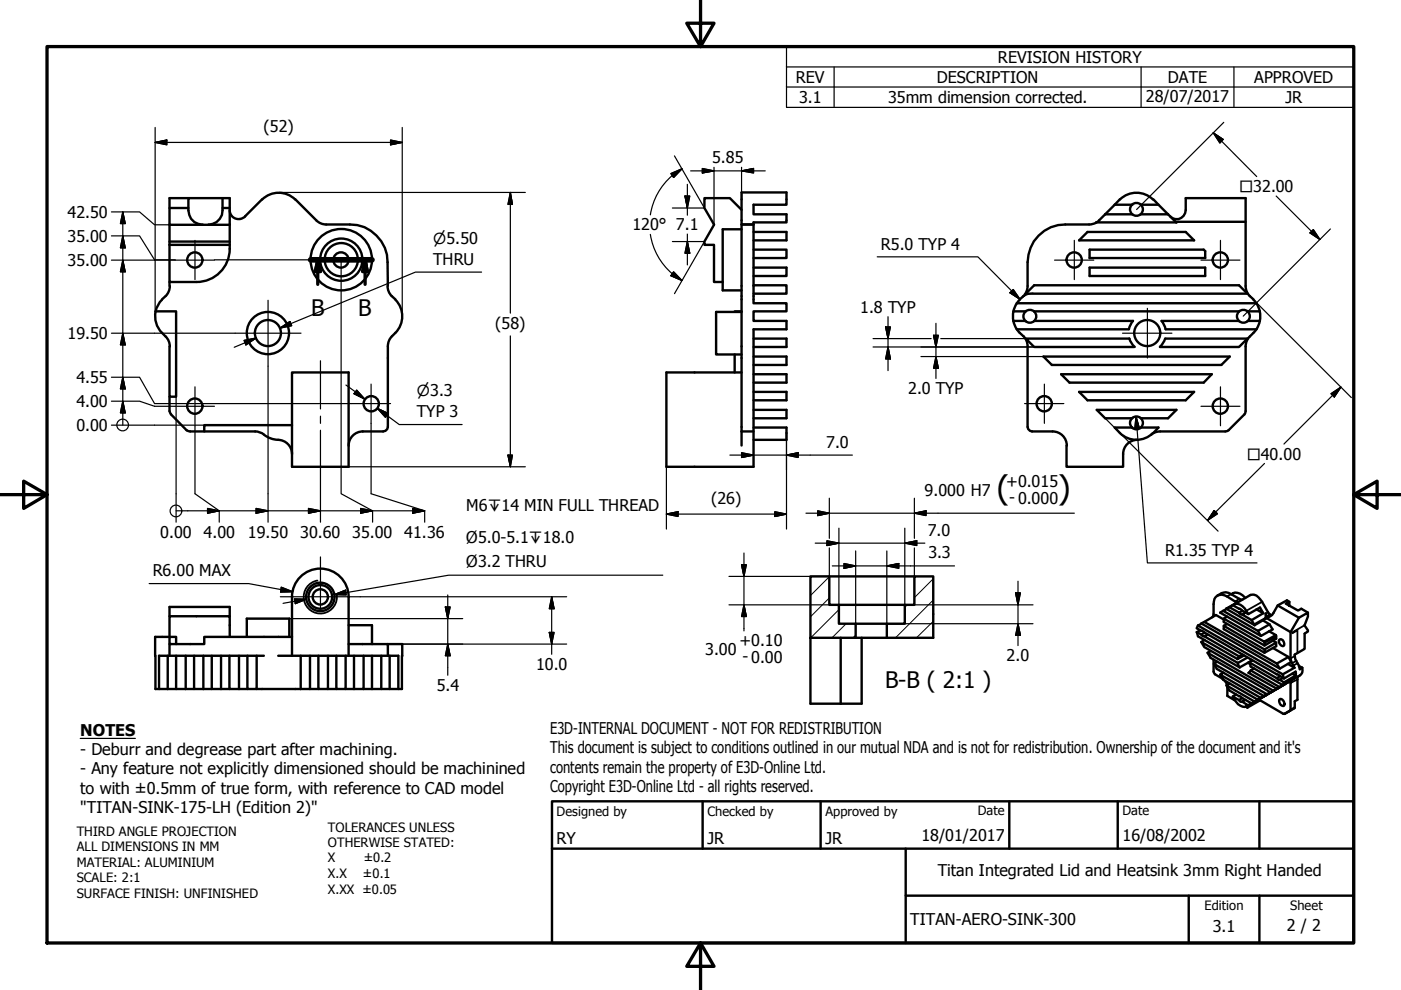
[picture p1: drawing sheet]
<svg xmlns="http://www.w3.org/2000/svg" width="297mm" height="210mm" viewBox="0 0 297 210" stroke-linecap="round" stroke-linejoin="round" font-family="sans-serif">
<!-- layer: Visible (ISO) -->
<g fill="none" stroke="#000" stroke-width=".51">
<path d="M35.9 47.7v4.2M35.9 59.8v.8M35.9 44.1h4M35.9 51.2h12.8M35.9 51.9h12.8M39.9 42h-4v5.7h7.1M43 47.7h5.7M47.2 42h1.5v9.2a7.4 7.4 0 0 1-5 8.3l-2 .3h-5.8v-7.9M47.2 42v2.1a3.1 3.1 0 0 1-3 3.6M47.2 42h-7.3a7.2 7.2 0 0 0 .6 4.4l.7 .7 .8 .4 1 .2M47.2 44.1h1.5M48.7 44.6a1.91 1.91 0 0 0 1.2 1.7 1.91 1.91 0 0 0 2.1-.4"/>
<path d="M55.6 42.3l-3.7 3.6M55.6 42.3a5 5 0 0 1 7 0M62.6 42.3l4.5 4.4 .7 .6 1.4 .3h5a8 8 0 0 1 8 8v5M157.2 44.5l-2.5-2.5h-5.3v2.1l2 3.5-2 3.6v.7h2v7.9h1.8M157.2 48.6h-4v13h4M159.8 56.7h7v1.8h-7M159.8 52.9h7v1.8h-7M159.8 49.2h7v1.8h-7M228.8 51l1.8-1.8h20.8l1.8 1.8zM230.9 47.6h-5a8 8 0 0 0-8 8v5.1l-.2 .9a3.8 3.8 0 0 1-1.5 1.9M231 52.9h24.2l.3 .3v1.5h-24.5zM231 56.7h24.5v1.8h-24.5z"/>
<path d="M232.4 47.2h17M232.4 47.2l-1.5 .4M234.3 45.4h5.8M236.3 43.4l-3.9 3.8M236.3 43.4h3.8M237.4 42.3l-1.1 1.1M237.4 42.3a5 5 0 0 1 7.1 0M241.9 43.4h3.7l2 2M241.9 45.4h5.7M244.5 42.3l1.1 1.1M247.6 45.4l1.8 1.8M248.1 45.9a1.91 1.91 0 0 0 2.1 .5 1.91 1.91 0 0 0 1.2-1.9v-2.5h12.7v18.6l.1 1a3.8 3.8 0 0 0 1.5 1.9"/>
<path d="M249.2 47h14.9M33 66h4.3v18.1h-1.4v-10.7M34.4 63.5a5.1 5.1 0 0 0 .7 7.8M35.1 62.8l-.7 .7M35.1 71.3l.8 1.2 .1 1M36 60.6l-.3 1.4-.6 .8M61.9 79h12v20h-12zM82.2 60.7l.1 .9a3.8 3.8 0 0 0 1.5 1.9M82.2 73.4v17.1l-.1 .5-.4 .3-.5 .2h-4.3a3 3 0 0 0-3 3M83.8 63.5a5.1 5.1 0 0 1-.7 7.8l-.7 1.2-.2 .9M155.8 75.2v3.8M157.2 79h-15.9v20h18.5v-29.2h7v-1.8h-7v-2h7v-1.7h-7v-17.1h7v-1.8h-7v-2h7v-2.6h-9.6v6.8h2.6h-2.6v46.9"/>
<path d="M157.2 66h-1.4v.1M157.2 66.1h-5.4v9.1h5.4M159.8 60.5h7v1.8h-7M159.8 71.8h7v1.8h-7M159.8 75.6h7v1.8h-7M159.8 79.3h7v1.8h-7M214.9 68.1l.7 1.7M214.9 68h2.5M214.9 66h2.5M215.6 69.8h23.7M215.6 64.3h50.8M215.6 69.8l.6 .8a3.4 3.4 0 0 1 1.7 2.8"/>
<path d="M215.6 64.3a5 5 0 0 0-.7 3.8M216.2 63.5l-.6 .8M217.4 68.1a1.37 1.37 0 0 1 0-2 1.37 1.37 0 0 1 1.9 0 1.37 1.37 0 0 1 0 2M217.4 68.1a1.37 1.37 0 0 0 1.9 0M217.9 73.4v17.1l.1 .5 .4 .3 .4 .2h4.3a3 3 0 0 1 3.1 3M219.3 68h20.9l-.4 .7-.4 1.1M219.3 66h43.4M219.3 60.5h43.4l1.8 1.8h-47zM221.2 75.6h39.5l-1.7 1.8h-36zM225 79.3h31.9l-1.7 1.8h-28.4zM239.4 71.8l.4 .7 .7 1M239.5 71.8h-22l1.8 1.8h21.2"/>
<path d="M245.9 73.5l.6-.6 .5-1.1h17.5l-1.8 1.8h-16.8M246.3 68l.6 1 .2 .8M246.3 68h16.4M247.1 69.8h19.3M262.7 68.1a1.37 1.37 0 0 1-.1-2 1.37 1.37 0 0 1 2 0 1.37 1.37 0 0 1-.1 2M262.7 68.1a1.37 1.37 0 0 0 1.8 0M264.5 68h2.6M264.5 66h2.6M265.7 63.5a5 5 0 0 1 1.4 4.6M267.1 68.1a6.6 6.6 0 0 1-2.4 3.6l-.5 .8-.1 .9v13.8l-.3 .7-3.6 3.5-14.2 .1M35.9 84.1v3.1l.2 .3 3.5 3.7 .3 .2 14.2 .1M54.1 91.5l1.2 .2 .7 .4"/>
<path d="M56 92.2l1.4 .8 1.6 .3M59 93.3a3 3 0 0 1 2.9 3M61.9 90.1h-18.6v1.4M157.2 91.5h2.6M159.8 86.9h7v1.8h-7M159.8 90.6h7v2.7h-7M159.8 83.1h7v1.8h-7M228.8 83.1h24.4l-1.8 1.8h-20.8zM240.1 90.6h-3.8a5.3 5.3 0 0 0 6.7 2.2l1.5-1M240.1 88.7h-5.8l-1.8-1.8h16.9l-1.8 1.8h-5.7M241.1 93.3a3 3 0 0 0-3 2.9v2.8h-12v-4.5M241.9 90.6h3.7l-1.1 1.2"/>
<path d="M246 91.5l-.8 .1-1.1 .5M35.6 139v7.1M35.9 130.7v-2h12.8v2M35.9 136.6v2.4M37.3 139v7.1M39.4 139v7.1M41.1 139v7.1h2M43.1 139v7.1M44.9 139v7.1h2M46.9 139v7.1M48.6 139v7.1h2.1M48.7 135v-4.3h-12.8v4.3h-3l.1 11.1h2.6"/>
<path d="M50.7 139v7.1M52.3 135v-3.8h9v3.8M52.5 139v7.1h1.9v-7.1M55.9 139h-22.2v7.1M59 139h25.5v7.1M61.9 135h-18.6v1.6h-7.4v-1.6h1.4v1.6M61.9 126.6a6 6 0 0 1 6-6 6 6 0 0 1 6 6M61.9 126.5v12.5M63.8 139v7.1M65.7 139v7.1h-1.9M67.5 139v7.1h2v-7.1M71.3 139v7.1h2v-7.1"/>
<path d="M73.9 136.6h8.3v2.4M73.9 126.5v12.5M73.9 132.6h5v4M75.1 139v7.1M77.1 139v7.1h-2M78.9 139v7.1M80.8 139v7.1M82.2 136.6h3.1l-.1 9.5h-6.3M82.6 139v7.1M171.8 135.2h9.6v-3h-3.5v-4h-2.1v-6h-4v27h10.9v-14M175.8 122.2h18.1M177.9 128.2h13.9"/>
<path d="M178.2 135.2v14M181.4 135.2h16.5v-13h-4v6h-2.1v4h-3.8v3M181.4 132.2h6.6M255.3 134.9h-.2l-1.4-.9 .3 .9 8.4 4.8M255.4 135.7l-.7 .4M256 134.5l-.7 .4 7.4 4.3M257.3 139.9l.1 2.7 .2 .4 1.5 .9M262.7 139.2l-.3 .5M263.5 138.8l-.8 .4M263.8 139l-1.4 .7M264.5 139.4l-2.1 1.2M265.1 139.7l.2 .4-2.5 1.4"/>
<path d="M269.2 130.3l.5 .1M35.6 146.1h3.8M39.4 146.1h1.7M43.1 146.1h1.8M46.9 146.1h1.7M50.7 146.1h1.8M54.4 146.1h9.4M65.7 146.1h1.8M69.5 146.1h1.8M73.3 146.1h1.8M77.1 146.1h1.8M259.7 144.3l.5 1"/>
<path d="M260.2 145.7v1.8l1.6 1M262.4 140.6l.4 .9M262.4 140.6l-7.7-4.5 .6 1.1 7.5 4.3M264.5 149.6v.4l-.3-.2M264.6 140.5l.4 .3M264.7 142.7l6 3.3 .6-.3M264.9 140.4l.3 .9 6.8 4M264.9 140.4l5.8 3.4 .7-.4M264.9 142.6l-.2 .1M265.2 142.1l-.5 .6M265.2 142.1l6.1 3.6 2.4-1.5-3 1.8M265.6 140.1l-.7 .3"/>
<path d="M265.9 141.7l-.7 .4M267.1 148.1l-.4 .3M268.4 147.4l-.6 .3M269.7 146.6l-.5 .3M270.7 143.8l.4 .4 .2-.1 .9 .6-.2 .6M271.1 145.8l-.6 .3M271.3 148.2a.89 .89 0 0 1 .9 .5 .89 .89 0 0 1-.1 1 1.03 1.03 0 0 1-.8-1.5zM272 145.3l2.4-1.5a1.28 1.28 0 0 0-.8 1v5.8l-1.2 .8h-.3l-4.9-2.9-.6-.1M272.4 145l-.6 .4"/>
<circle cx="41.3" cy="55.1" r="1.62"/>
<circle cx="72.3" cy="55.1" r="1.62"/>
<circle cx="72.4" cy="55.1" r="6.5"/>
<circle cx="72.4" cy="55.1" r="4.5"/>
<circle cx="72.4" cy="55.1" r="3.5"/>
<circle cx="227.7" cy="55.1" r="1.62"/>
<circle cx="241" cy="44.4" r="1.37"/>
<circle cx="258.7" cy="55.1" r="1.62"/>
<circle cx="56.8" cy="70.6" r="4.5"/>
<circle cx="56.8" cy="70.6" r="2.76"/>
<circle cx="243.2" cy="70.6" r="2.76"/>
<circle cx="41.3" cy="86.1" r="1.62"/>
<circle cx="78.7" cy="85.6" r="1.62"/>
<circle cx="221.4" cy="85.6" r="1.62"/>
<circle cx="241" cy="89.7" r="1.37"/>
<circle cx="258.7" cy="86.1" r="1.62"/>
<circle cx="67.9" cy="126.6" r="2.51"/>
<circle cx="67.9" cy="126.6" r="1.62"/>
<circle cx="67.9" cy="126.6" r="3"/>
</g>
<g fill="#000">
<circle cx="259.1" cy="143.9" r=".25"/>
<circle cx="260.2" cy="145.7" r=".25"/>
</g>
<!-- layer: Visible Narrow (ISO) -->
<g fill="none" stroke="#000" stroke-width=".38">
<path d="M67.3 123.1a3.5 3.5 0 0 0-2.9 4.1 3.5 3.5 0 0 0 4.1 2.8 3.5 3.5 0 0 0 2.9-4.1M261 126l-.8 .5M262.8 127l-.9 .5M267.6 127.6l-3.4 1.9M268.4 131l-2.5 1.4M268.9 129.8l-.5 .3M269.2 130.3l-.7 .4M274.5 139.1l-.9 .5M276.6 132.6l-2.6 1.5v.2l1.1-.7v4.9M266.7 148.4l-2.5 1.4M273.2 150.8l-.8 .6M274.4 150.1l-.8 .6"/>
<path d="M274.5 150l-.9 .5M274.8 140.1l-.9 .5M275.1 140.6l-.9 .5M275.1 144.1l-1.5 .7M275.3 143.4l-1.4 .8M275.7 143.2l-1.5 .8"/>
</g>
<g fill="none" stroke="#000" stroke-width=".51">
<path d="M254 132.6l-.3 .6 1 .6 .2-.1 17.3 10.2 2.5-1.5v.8M254 132.6l18 10.4 2.4-1.4M254.4 133.6l-.7 .4M254.8 132.2l-.8 .4M255.3 131.9l15.4 8.8 2.5-1.4M255.4 134.1l-.7 .4M256 138.4l.7 1.1 12.7 7.3 2.4-1.4M256.7 138l-.7 .4 14 8.1 2.5-1.5M258.1 126.3a2.38 2.38 0 0 1 2.9-.3l2.1 1.2 .4-.1M259.3 129.5l-.6 .4 8.6 4.9 2.5-1.4-.6-1-1.4-.9M259.5 131.4l-1.7-1-3.1 1.8 16.6 9.6 2.4-1.4-.5-1.1-3.3-1.9M259.5 131.2l8.5 4.9 2.5-1.4"/>
<path d="M259.5 132.7l8.6 5M260 129.1l2.4-1.4-.5-.2a4 4 0 0 0-3.3-1.4 1.64 1.64 0 0 0-1.3 2v2.1l-.3 .6M260 129.1l6 3.5M260 129.1l-.7 .4 7.4 4.3 2.5-1.4M260.2 132.3l-.7 .4v.7l8.6 5M260.2 130.7l-.7 .5v.7l8.6 5M260.7 128.7l-.7 .4M261 126a2.12 2.12 0 0 1 3 .8M261.4 128.3l3.3 1.9 2.4-1.4 .7 1.2-1.4-.8M261.4 128.3l-.7 .4 2 1.2M261.7 128.1l3.4-2a1.72 1.72 0 0 1 2.1 1l2 3.2M261.7 128.1a2.18 2.18 0 0 1 2.5 1.4l.5 .7"/>
<path d="M261.7 128.1l-.3 .2M262.7 129.9l.4 .4h.2M263.4 129.5l-.7 .4M264 129.9l-.7 .4 2.1 1.2 2.4-1.5M265.4 131.5l.6 1.1M266.7 133.8l.6 1M268 136.1l.1 .1M268.4 131l5.2 3M269 133.8l1.5 .9 .1 .7-2.5 1.5v-.7l2.5-1.4M269.9 135.9l.7 .3v.8l-2.5 1.4v-.7l2.5-1.5M270.9 128.4l4.5 2.6M271.2 135.7l.2-.2a.96 .96 0 0 1 .8 1.4 .96 .96 0 0 1-1-1.2z"/>
<path d="M273.4 127.6l-.5-.3-2 1.1a3.6 3.6 0 0 1-1.8 2.4 .6 .6 0 0 1-.7-.7v.9l.1 .1-2.5 1.5M273.4 128.4v-.8l-.8 .4 2.6 1.4 .7-.3 1.4 .8M257.4 140.8l.6 1 10 5.8 2.5-1.5M258.1 140.3l-.7 .5 11.3 6.4 2.4-1.4M258.7 143l.6 1.1 7.4 4.3 2.5-1.5M259.4 142.6l-.7 .4 8.6 5 2.5-1.4M260 145.3l.7 1.1 4.7 2.7 2.4-1.4M260.7 144.9l-.7 .4 6 3.5 2.5-1.4M261.4 147.7a4 4 0 0 0 2.1 2.1h.7M262.1 147.2l-.7 .5 1.3 .7M262.7 148.4l.4 .4h.2M263.4 148l-.7 .4"/>
<path d="M264.7 149.6l-.5 .2M266 148.8l-.6 .3M267.1 148.1l-2.4 1.5-1.4-.8 .7-.4M267.1 148.5l-2.6 1.5M267.3 148l-3.1 1.8M268.7 147.2l-.7 .4M270 146.5l-.6 .3M270.7 140.7l.6 1.1M272 143l.2 .9M272 143.7l-.7 .4M273 140.8l1.4 .8M274 142.8l.7 .4"/>
<path d="M274.4 141.6l-.8-2v-5.6l1.8-3 1.9-1.1v.8l-.7 1.9 .7 1v.3l-.7 .4v3.3l-2.1 1.2 .1 1 .7 1.2 .3 .9 .5-.3M274.7 143.2l-2.5 1.5M275.4 141.2l.7 .4M276.1 141.6a1.55 1.55 0 0 1-.9 1.9l-.1 .2v4.7l-.6 .3v1.4l-2.1 1.3"/>
</g>
<!-- layer: Section Line (ISO) -->
<path d="M65.8 55.1h13.1M67.4 55.1l.5 2.5h-1zM67.4 55.1v5.2M77.4 55.1l.5 2.5h-1zM77.4 55.1v5.2" fill="none" stroke="#000" stroke-width=".7"/>
<path d="M65.8 55.1h13.1" fill="none" stroke="#000" stroke-width="1.2"/>
<path d="M67.4 55.1l.5 2.5zM67.4 55.1l.5 2.5h-1zM77.4 55.1l.5 2.5zM77.4 55.1l.5 2.5h-1z" fill="#000" stroke="#000" stroke-width=".7"/>
<!-- layer: Title (ISO) -->
<path d="M117 169.9h170v30h-170zM117 179.9h170M149 169.9v10M174 169.9v10M192 179.9v20M214 169.9v10M237 169.9v10M267 169.9v10M192 189.9h95M252 189.9v10M267 189.9v10" fill="none" stroke="#000" stroke-width=".51"/>
<!-- layer: Border (ISO) -->
<path d="M148.5 -.1v10l-2.9-5h5.8l-2.9 5M10 9.9h277v190h-277zM0 104.9h10l-5-2.9v5.8l5-2.9M287 104.9l5 2.9v-5.8l-5 2.9h10M148.5 199.9l2.9 5h-5.8l2.9-5v10" fill="none" stroke="#000" stroke-width=".7"/>
<!-- layer: Hatch (ISO) -->
<path d="M175.8 126.8l-4 4M175.8 122.3l-4 4M177.9 129.3l-6 5.9M179.4 132.2l-3 3M181.4 134.7l-.6 .5M188.3 132.2l-.3 .4M192.3 128.2l-.5 .5M193.9 122.2h.1M197.9 131.7l-3.6 3.5M197.9 127.2l-8 8M197.9 122.7l-4 4" fill="none" stroke="#000" stroke-width=".21"/>
<!-- layer: Symbol (ISO) -->
<path d="M166.8 14.2v-4.3h120.2v4.3M166.8 18.5h120.2M176.8 14.2v8.6M241.9 14.2v8.6M261.6 14.2v8.6M287 14.2h-120.2v4.3M287 14.2v8.6h-120.2v-4.3M17 156.6h11.7" fill="none" stroke="#000" stroke-width=".25"/>
<!-- layer: Centerline (ISO) -->
<path d="M67.9 76.5v10.2M67.9 88.2v1.6M67.9 91.2v10.3" fill="none" stroke="#000" stroke-width=".25"/>
<!-- layer: Center Mark (ISO) -->
<g fill="none" stroke="#000" stroke-width=".25">
<path d="M37.1 55.2h8.4M41.3 51v8.3M223.6 55.2h8.3M227.8 51v8.3M254.6 55.2h8.3M258.8 51v8.3M49.8 70.6h14M56.8 63.7v13.9M238 70.6h10.5M243.3 65.4v10.5M37.1 86.1h8.4M41.3 82v8.3"/>
<path d="M74.5 85.6h8.3M78.7 81.4v8.4M217.2 85.6h8.4M221.4 81.4v8.4M254.6 86.1h8.3M258.8 82v8.3M67.9 118.1v11M59.4 126.5h17"/>
</g>
<!-- layer: Dimension (ISO) -->
<g fill="none" stroke="#000" stroke-width=".25">
<path d="M32.9 30.2l2.5-.5v1zM32.9 30.2h52.4M32.9 27v40M82.8 29.7l2.5 .5-2.5 .5zM85.3 27v40M142.2 36.8l2.4-1-1.8 1.8zM142.5 37.2a13.7 13.7 0 0 0-4.6 8.4M143 33.1l6.4 11h-6.8M144.6 35.8l-2.1 1.4M145.7 39.1v6.5M146.4 36.2h15.8M148.9 35.7l2.5 .5-2.5 .5z"/>
<path d="M151.4 35.5v12.2M157.2 36.2l2.6-.5v1zM157.2 35.5v6.8M257.2 28.2l2.1 1.4-.7 .7zM257.2 28.2l9.2 9.2M259.5 25.9l-18.5 18.5M23.6 55.2h13.5M23.6 50h6l3.2 5.1h4.3M23.6 44.9h6l3.2 2.8h3.1M26 55.2l.5 2.4h-1zM26 50l.5 2.5h-1zM26 44.9l.5 2.5h-1z"/>
<path d="M26 44.9v45.2M45.5 55.1h26.9M59.1 40.8h52.3M72.3 55.2v49.5l6.7 3.6v2.4M102.1 57.7h-14l-28.7 11.9 2.3-1M108.2 40.8l.4 2.5h-.9zM108.2 40.8v25.6M137.9 49.7a13.7 13.7 0 0 0 4.6 8.3M142.5 58l2.1 1.5M142.6 51.2h6.8l-6.4 11.1M142.8 57.6l1.8 1.9-2.4-1zM145.2 41.6h1l-.5 2.5z"/>
<path d="M145.7 51.2l.5 2.5h-1zM145.7 49.6v6.6M186 54.5h21.3l9 9M270.6 41.6l9.2 9.2M278.4 48.7l1.4 2.1-2.1-1.4zM282.1 48.5l-18.5 18.5M23.6 80h6l3.2 5.6h8.4M23.6 70.6h26.2M26 80l.5 2.5h-1zM26 70.6l.5 2.5h-1zM37.3 66v20M51.8 72.2l2.5-.5-2.2 1.4z"/>
<path d="M54.3 71.7l-4.6 1.9M56.8 77.6v33.1M59.4 69.6l2.1-1.4 .3 .9zM108.2 71.2v27.8M185.1 73.6h34.2M185.1 71.8h12.3M187.8 69.3h1l-.5 2.5zM188.3 73.6l.5 2.5h-1zM188.3 67.2v11.4M195.3 75.6h25.9M197.9 71.1h1l-.5 2.5zM198.4 75.6l.5 2.5h-1z"/>
<path d="M198.4 68.6v11.6M199.5 71.8h18M214.8 61.4l1.5 2.1-2.2-1.4zM219 62.1l-1.7 .6-.9 .7-.8 .9M264.5 62.3l22 22M23.6 90.1h17.6M23.6 85.1h6l3.2 1h4.3M26 85.1l.5 2.4h-1zM37.3 86.3v24.4M41.3 90.3v14.4l5.2 3.6v2.4M41.4 90.1h1.9M41.4 85.6h26.4"/>
<path d="M68 85.6h6.5M73.3 81.6l4 3M73.9 99h37.5M75.6 82.7l1.7 1.9-2.2-1.1zM78.7 89.8v14.9l11.3 3.6v2.4M80 86.6l2.3 1.1-.6 .8zM82 88l-2-1.4 4.6 3.4h13.4M107.7 96.5h.9l-.4 2.5zM141.3 99v13.2M154.7 96.5h26M157.2 96l2.6 .5-2.6 .5zM166.8 96.5l2.4-.5v1z"/>
<path d="M166.8 91.8v20.4M234.3 88.7l24 23.9M240.9 88.3l.7 2.5h-1zM240.9 88.3l2.4 31.1h23.2M241.9 88.7a1.37 1.37 0 0 0-2 .1 1.37 1.37 0 0 0 .2 1.9M268.1 98.3l-12.1 12M282.2 83.5l2.1-1.4-1.4 2.1zM284.3 82.1l-12.1 12M37.3 108.3h52.7M44 107.8l2.5 .5-2.5 .5zM54.3 107.8l2.5 .5-2.5 .5zM65.4 107.8l2.5 .5-2.5 .5z"/>
<path d="M67.9 101.5v9.2M76.5 107.8l2.5 .5-2.5 .5zM87.5 107.8l2.5 .5-2.5 .5zM141.3 109l2.5-.5v1zM141.3 109h25.5M157.2 119.7h1l-.5 2.5zM157.7 117.3v16.5M164.3 108.5l2.5 .5-2.5 .5zM170.9 108.8h56.9M172.8 115.2h23.3M173.4 108.3l2.4 .5-2.4 .5zM175.3 114.7l2.6 .5-2.6 .5z"/>
<path d="M175.8 116.2v6h-21.2M175.8 105.6v8.5M176.5 120h25.9M177.9 112v16.2h-23.3M178.9 119.5l2.5 .5-2.5 .5zM181.4 116.8v15.4M188 120l2.6-.5v1zM188 116.8v15.4h31M191.8 115.2l2.6-.5v1zM191.8 112v16.2h27.2M193.9 108.8l2.4-.5v1zM193.9 105.6v8.5"/>
<path d="M193.9 116.2v6M257.4 108.2l.7 .7-2.1 1.4zM31.6 123.7h21.1l9.3 1.7M59.6 124.5l2.4 .9-2.5 .1zM61.3 131.2h36.8M62.4 127h2.6l-2.4 1zM65 127l-5 .9M70.9 126.1l2.4-1 .1 1zM76.4 126.5h43.7M81.2 136.6h38.9M94.4 128.7h1l-.5 2.5zM94.9 136.6l.5 2.4h-1z"/>
<path d="M94.9 126.1v17.1M116.5 134.1h1l-.5 2.5zM117 126.5l.5 2.6h-1zM117 126.5v12.2M140.5 122h-45.4l-24.2 4.1 2.4-.5M157.7 128.2l.5 2.5h-1zM215.3 125.7h1l-.5 2.5zM215.8 132.2l.5 2.5h-1zM215.8 123.2v13.7"/>
<circle cx="26" cy="90.1" r="1.24"/>
<circle cx="37.3" cy="108.3" r="1.24"/>
</g>
<g fill="#000" stroke="#000" stroke-width=".25">
<path d="M32.9 30.2l2.5-.5zM32.9 30.2l2.5-.5v1zM82.8 30.7l2.5-.5zM82.8 29.7l2.5 .5-2.5 .5zM144.6 35.8l-1.8 1.8zM142.2 36.8l2.4-1-1.8 1.8zM148.9 36.7l2.5-.5zM148.9 35.7l2.5 .5-2.5 .5zM157.2 36.2l2.6-.5zM157.2 36.2l2.6-.5v1zM257.2 28.2l2.1 1.4zM257.2 28.2l2.1 1.4-.7 .7z"/>
<path d="M26 55.2l.5 2.4zM26 55.2l.5 2.4h-1zM26 50l.5 2.5zM26 50l.5 2.5h-1zM26 44.9l.5 2.5zM26 44.9l.5 2.5h-1zM108.2 40.8l.4 2.5zM108.2 40.8l.4 2.5h-.9zM142.2 58.5l2.4 1zM142.8 57.6l1.8 1.9-2.4-1zM145.2 41.6l.5 2.5zM145.2 41.6h1l-.5 2.5z"/>
<path d="M145.7 51.2l.5 2.5zM145.7 51.2l.5 2.5h-1zM277.7 49.4l2.1 1.4zM278.4 48.7l1.4 2.1-2.1-1.4zM26 70.6l.5 2.5zM26 70.6l.5 2.5h-1zM52.1 73.1l2.2-1.4zM51.8 72.2l2.5-.5-2.2 1.4zM59.4 69.6l2.1-1.4zM59.4 69.6l2.1-1.4 .3 .9zM187.8 69.3l.5 2.5zM187.8 69.3h1l-.5 2.5z"/>
<path d="M188.3 73.6l.5 2.5zM188.3 73.6l.5 2.5h-1zM197.9 71.1l.5 2.5zM197.9 71.1h1l-.5 2.5zM198.4 75.6l.5 2.5zM198.4 75.6l.5 2.5h-1zM214.1 62.1l2.2 1.4zM214.8 61.4l1.5 2.1-2.2-1.4zM26 85.1l.5 2.4zM26 85.1l.5 2.4h-1zM26 80l.5 2.5zM26 80l.5 2.5h-1z"/>
<path d="M75.1 83.5l2.2 1.1zM75.6 82.7l1.7 1.9-2.2-1.1zM80 86.6l2.3 1.1zM80 86.6l2.3 1.1-.6 .8zM107.7 96.5l.5 2.5zM107.7 96.5h.9l-.4 2.5zM157.2 97l2.6-.5zM157.2 96l2.6 .5-2.6 .5zM166.8 96.5l2.4-.5zM166.8 96.5l2.4-.5v1zM240.9 88.3l.7 2.5zM240.9 88.3l.7 2.5h-1z"/>
<path d="M284.3 82.1l-1.4 2.1zM282.2 83.5l2.1-1.4-1.4 2.1zM44 108.8l2.5-.5zM44 107.8l2.5 .5-2.5 .5zM54.3 108.8l2.5-.5zM54.3 107.8l2.5 .5-2.5 .5zM65.4 108.8l2.5-.5zM65.4 107.8l2.5 .5-2.5 .5zM76.5 108.8l2.5-.5zM76.5 107.8l2.5 .5-2.5 .5zM87.5 108.8l2.5-.5zM87.5 107.8l2.5 .5-2.5 .5z"/>
<path d="M141.3 109l2.5-.5zM141.3 109l2.5-.5v1zM157.2 119.7l.5 2.5zM157.2 119.7h1l-.5 2.5zM164.3 109.5l2.5-.5zM164.3 108.5l2.5 .5-2.5 .5zM173.4 109.3l2.4-.5zM173.4 108.3l2.4 .5-2.4 .5zM175.3 115.7l2.6-.5zM175.3 114.7l2.6 .5-2.6 .5zM188 120l2.6-.5zM188 120l2.6-.5v1z"/>
<path d="M191.8 115.2l2.6-.5zM191.8 115.2l2.6-.5v1zM193.9 108.8l2.4-.5zM193.9 108.8l2.4-.5v1zM257.4 108.2l-1.4 2.1zM257.4 108.2l.7 .7-2.1 1.4zM59.5 125.5l2.5-.1zM59.6 124.5l2.4 .9-2.5 .1zM62.6 128l2.4-1zM62.4 127h2.6l-2.4 1zM70.9 126.1l2.4-1zM70.9 126.1l2.4-1 .1 1z"/>
<path d="M94.4 128.7l.5 2.5zM94.4 128.7h1l-.5 2.5zM94.9 136.6l.5 2.4zM94.9 136.6l.5 2.4h-1zM116.5 134.1l.5 2.5zM116.5 134.1h1l-.5 2.5zM117 126.5l.5 2.6zM117 126.5l.5 2.6h-1zM157.7 128.2l.5 2.5zM157.7 128.2l.5 2.5h-1zM178.9 120.5l2.5-.5zM178.9 119.5l2.5 .5-2.5 .5z"/>
<path d="M215.3 125.7l.5 2.5zM215.3 125.7h1l-.5 2.5zM215.8 132.2l.5 2.5zM215.8 132.2l.5 2.5h-1z"/>
</g>
<g font-size="6.9">
<text x="211.3" y="105.9">(</text>
<text x="224.3" y="105.9">)</text>
</g>
<g font-size="4.8">
<text x="66" y="67.1">B</text>
<text x="75.9" y="67.1">B</text>
<text x="187.6" y="145.8">B-B ( 2:1 )</text>
</g>
<g font-size="3.4">
<text x="168.7" y="17.6">REV</text>
<text x="198.6" y="17.6">DESCRIPTION</text>
<text x="211.6" y="13.3">REVISION HISTORY</text>
<text x="247.6" y="17.6">DATE</text>
<text x="265.9" y="17.6">APPROVED</text>
<text x="169.4" y="21.9">3.1</text>
<text x="188.3" y="21.9">35mm dimension corrected.</text>
<text x="243" y="21.6">28/07/2017</text>
<text x="272.5" y="21.8">JR</text>
<text x="55.9" y="28">(52)</text>
<text x="151" y="34.6">5.85</text>
<text x="14.3" y="46.2">42.50</text>
<text x="14.3" y="51.3">35.00</text>
<text x="134.1" y="48.9">120° 7.1</text>
<text x="186.8" y="52.9">R5.0 TYP 4</text>
<text x="14.3" y="56.4">35.00</text>
<text x="91.8" y="56.1">THRU</text>
<text x="14.3" y="71.9">19.50</text>
<text x="105" y="69.8">(58)</text>
<text x="182.4" y="66.3">1.8 TYP</text>
<text x="16.2" y="81.2">4.55</text>
<text x="192.5" y="83.6">2.0 TYP</text>
<text x="16.2" y="86.3">4.00</text>
<text x="88.4" y="88.5">TYP 3</text>
<text x="16.2" y="91.4">0.00</text>
<text x="175.1" y="94.9">7.0</text>
<text x="150.8" y="106.8">(26)</text>
<text x="196" y="105.3">9.000 H7</text>
<text x="213.3" y="103.2">+0.015</text>
<text x="213.9" y="106.7">- 0.000</text>
<text x="98.9" y="108.3">M6↧14 MIN FULL THREAD</text>
<text x="196.7" y="113.6">7.0</text>
<text x="34" y="114">0.00</text>
<text x="43.2" y="114">4.00</text>
<text x="52.6" y="114">19.50</text>
<text x="63.6" y="114">30.60</text>
<text x="74.7" y="114">35.00</text>
<text x="85.7" y="114">41.36</text>
<text x="98.9" y="115.1">Ø5.0-5.1↧18.0</text>
<text x="196.8" y="118.4">3.3</text>
<text x="247" y="117.8">R1.35 TYP 4</text>
<text x="32.4" y="122.1">R6.00 MAX</text>
<text x="98.9" y="120.2">Ø3.2 THRU</text>
<text x="156.8" y="136.9">+0.10</text>
<text x="113.7" y="142">10.0</text>
<text x="149.5" y="138.8">3.00</text>
<text x="157.4" y="140.4">- 0.00</text>
<text x="213.4" y="140.2">2.0</text>
<text x="92.6" y="146.4">5.4</text>
<text x="17" y="156">NOTES</text>
<text x="116.6" y="155.6">E3D-INTERNAL DOCUMENT - NOT FOR REDISTRIBUTION</text>
<text x="17" y="160.1">- Deburr and degrease part after machining.</text>
<text x="116.6" y="159.7">This document is subject to conditions outlined in our mutual NDA and is not for redistribution. Ownership of the document and it's</text>
<text x="17" y="164.2">- Any feature not explicitly dimensioned should be machinined</text>
<text x="116.6" y="163.9">contents remain the property of E3D-Online Ltd.</text>
<text x="116.6" y="168">Copyright E3D-Online Ltd - all rights reserved.</text>
<text x="17" y="168.3">to with ±0.5mm of true form, with reference to CAD model</text>
<text x="17" y="172.4">&quot;TITAN-SINK-175-LH (Edition 2)&quot;</text>
<text x="118" y="178.9">RY</text>
<text x="150" y="178.9">JR</text>
<text x="175" y="178.9">JR</text>
<text x="195.4" y="178.3">18/01/2017</text>
<text x="238" y="178.3">16/08/2002</text>
<text x="198.8" y="185.8">Titan Integrated Lid and Heatsink 3mm Right Handed</text>
<text x="193" y="196.1">TITAN-AERO-SINK-300</text>
<text x="257.1" y="197.6">3.1</text>
<text x="272.9" y="197.5">2 / 2</text>
</g>
<g font-size="3.2">
<text x="262.8" y="40.7">□32.00</text>
<text x="91.8" y="51.7">⌀5.50</text>
<text x="88.4" y="84">⌀3.3</text>
<text x="264.4" y="97.4">□40.00</text>
</g>
<g font-size="2.7">
<text x="118" y="173">Designed by</text>
<text x="150" y="173">Checked by</text>
<text x="175" y="173">Approved by</text>
<text x="207.3" y="172.9">Date</text>
<text x="238" y="172.9">Date</text>
<text x="16.3" y="177.2">THIRD ANGLE PROJECTION</text>
<text x="69.5" y="176.3">TOLERANCES UNLESS</text>
<text x="69.5" y="179.5">OTHERWISE STATED:</text>
<text x="16.3" y="180.5">ALL DIMENSIONS IN MM</text>
<text x="16.3" y="183.8">MATERIAL: ALUMINIUM</text>
<text x="69.5" y="182.9">X</text>
<text x="77.2" y="182.9">±0.2</text>
<text x="16.3" y="187.1">SCALE: 2:1</text>
<text x="16.3" y="190.4">SURFACE FINISH: UNFINISHED</text>
<text x="69.5" y="186.2">X.X</text>
<text x="69.5" y="189.5">X.XX ±0.05</text>
<text x="77" y="186.2">±0.1</text>
<text x="255.4" y="193">Edition</text>
<text x="273.6" y="193">Sheet</text>
</g>
</svg>
